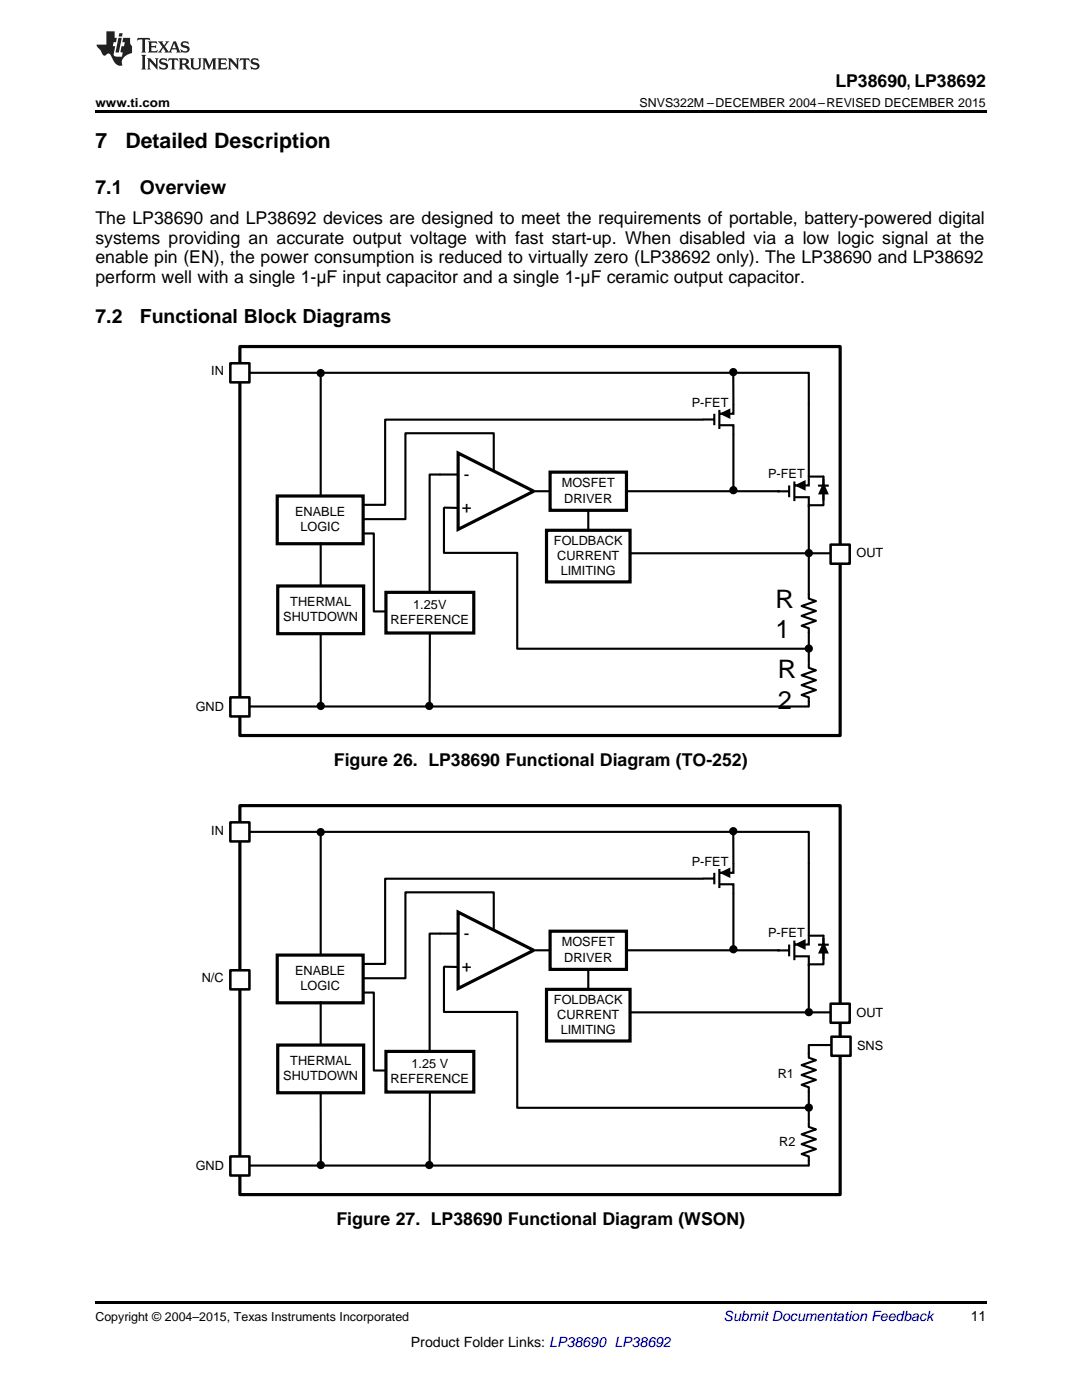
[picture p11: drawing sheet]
<svg xmlns="http://www.w3.org/2000/svg" width="216mm" height="279mm" viewBox="0 0 216 279" stroke-linecap="round" stroke-linejoin="round" font-family="sans-serif">
<path d="M19 259.7h177.8v.5h-177.8z" fill="#000"/>
<path d="M64 166.2v24.7M161.5 208.6h4.9" fill="none" stroke="#000" stroke-width=".42"/>
<path d="M47.9 160.8h119.7v77.6h-119.7z" fill="none" stroke="#000" stroke-width=".64"/>
<path d="M55.3 190.6h17.2v9.5h-17.2z" fill-rule="evenodd" fill="#fff"/>
<path d="M55.3 190.6h17.2v9.5h-17.2z" fill="none" stroke="#000" stroke-width=".64" stroke-linecap="butt"/>
<path d="M48.7 166h112.7v6.3M142.5 175.3l-65.6 .1v17h-4.3M142.5 174.2v2.3M143.5 173.4v3.8M143.8 176.5h2.5v1.9M144 174.2l1.5-.7v1.4zM146.3 172.3v1.9h-2.6M64 200v11M87.7 186.3h4.1M88.6 192.9l3.1 .1M98.5 185.7v-7.6h-17.6v17.1h-8.4M105.4 189.7h4.4" fill="none" stroke="#000" stroke-width=".42"/>
<path d="M144 174.2l1.5-.7v1.4z" fill="#000"/>
<path d="M91.4 182l15.1 7.7-15.1 7.6z" fill="#fff"/>
<path d="M91.4 182l15.1 7.7-15.1 7.6z" fill="none" stroke="#000" stroke-width=".64" stroke-linecap="butt"/>
<path d="M109.8 185.8h15.2v7.7h-15.2z" fill-rule="evenodd" fill="#fff"/>
<path d="M109.8 185.8h15.2v7.7h-15.2z" fill="none" stroke="#000" stroke-width=".64" stroke-linecap="butt"/>
<path d="M109 197.4h16.7v10.4h-16.7z" fill-rule="evenodd" fill="#fff"/>
<path d="M109 197.4h16.7v10.4h-16.7z" fill="none" stroke="#000" stroke-width=".64" stroke-linecap="butt"/>
<path d="M87.8 186.3h-2.1v23.5M88.6 193v9h14.6v19.1h58.2" fill="none" stroke="#000" stroke-width=".42"/>
<path d="M77 209.8h17.5v8.1h-17.5z" fill-rule="evenodd" fill="#fff"/>
<path d="M77 209.8h17.5v8.1h-17.5z" fill="none" stroke="#000" stroke-width=".64" stroke-linecap="butt"/>
<g fill="none" stroke="#000" stroke-width=".42">
<path d="M146.3 165.9v6.4M146.3 178.4v11M161.4 172.4v14.3M72.5 198.1h2.1v15.5h2.4M125 189.7h32.5M157.5 188.5v2.4M158.5 187.7v3.9M158.7 190.9h2.7v1.9M159 188.5l1.5-.7v1.4zM161.4 186.5v2h-2.8M161.4 192.4v9.5M64 218.1v14.4"/>
<path d="M85.8 217.9l-.1 14.8M125.7 202h41.2M49.2 232.6h112.2"/>
<circle cx="146.3" cy="165.9" r=".61"/>
<circle cx="146.3" cy="189.4" r=".61"/>
<circle cx="161.4" cy="202" r=".61"/>
<circle cx="64" cy="232.5" r=".61"/>
</g>
<g fill="#000">
<path d="M159 188.5l1.5-.7v1.4z"/>
<circle cx="146.3" cy="165.9" r=".61"/>
<circle cx="146.3" cy="189.4" r=".61"/>
<circle cx="161.4" cy="202" r=".61"/>
<circle cx="64" cy="232.5" r=".61"/>
</g>
<path d="M55.4 208.6h17.2v9.5h-17.2z" fill-rule="evenodd" fill="#fff"/>
<path d="M55.4 208.6h17.2v9.5h-17.2z" fill="none" stroke="#000" stroke-width=".64" stroke-linecap="butt"/>
<path d="M117.4 193.5v3.6M161.7 186.7h2.6v5.8h-2.6M163.2 188.5h2.2M164.3 188.4l.8 1.7h-1.5zM164.3 187.1v4.4" fill="none" stroke="#000" stroke-width=".42"/>
<path d="M164.3 188.4l.8 1.7h-1.5z" fill="#000"/>
<path d="M165.7 200.3h3.8v3.8h-3.8z" fill-rule="evenodd" fill="#fff"/>
<path d="M165.7 200.3h3.8v3.8h-3.8z" fill="none" stroke="#000" stroke-width=".51"/>
<path d="M165.9 206.9h3.8v3.8h-3.8z" fill-rule="evenodd" fill="#fff"/>
<path d="M165.9 206.9h3.8v3.8h-3.8z" fill="none" stroke="#000" stroke-width=".51"/>
<path d="M46 230.8h3.8v3.8h-3.8z" fill-rule="evenodd" fill="#fff"/>
<path d="M46 230.8h3.8v3.8h-3.8z" fill="none" stroke="#000" stroke-width=".51"/>
<path d="M46 164.1h3.8v3.8h-3.8z" fill-rule="evenodd" fill="#fff"/>
<path d="M46 164.1h3.8v3.8h-3.8z" fill="none" stroke="#000" stroke-width=".51"/>
<path d="M46 193.6h3.8v3.8h-3.8z" fill-rule="evenodd" fill="#fff"/>
<path d="M46 193.6h3.8v3.8h-3.8z" fill="none" stroke="#000" stroke-width=".51"/>
<g fill="none" stroke="#000" stroke-width=".42">
<path d="M64 74.6v24.7M161.4 208.6v2.5l1.4 .5-2.8 1 2.8 .9-2.8 1 2.8 1-2.8 1 1.4 .5v6.8M161.4 224v.9l1.4 .5-2.8 1 2.8 1-2.8 .9 2.8 1-2.8 1 1.4 .5v1.8"/>
<circle cx="64" cy="166.1" r=".61"/>
<circle cx="85.7" cy="232.5" r=".61"/>
<circle cx="161.4" cy="221.1" r=".61"/>
</g>
<g fill="#000">
<circle cx="64" cy="166.1" r=".61"/>
<circle cx="85.7" cy="232.5" r=".61"/>
<circle cx="161.4" cy="221.1" r=".61"/>
</g>
<path d="M47.9 69.2h119.7v77.6h-119.7z" fill="none" stroke="#000" stroke-width=".64"/>
<path d="M55.3 99h17.2v9.5h-17.2z" fill-rule="evenodd" fill="#fff"/>
<path d="M55.3 99h17.2v9.5h-17.2z" fill="none" stroke="#000" stroke-width=".64" stroke-linecap="butt"/>
<g fill="none" stroke="#000" stroke-width=".42">
<path d="M48.7 74.4h112.7v6.3M87.7 94.7h4.1M98.5 94.1v-7.6h-17.6v17.1h-8.4M105.4 98h4.4M140.2 83.7h-63.3v17h-4.3M140.2 83.7h2.3M142.5 82.6v2.3M143.5 81.8v3.8M143.8 84.9h2.5v1.9M144 82.6l1.5-.8v1.5zM146.3 80.7v1.9h-2.6M64 108.4v11"/>
<path d="M88.6 101.3l3.1 .1"/>
</g>
<path d="M144 82.6l1.5-.8v1.5z" fill="#000"/>
<path d="M91.4 90.4l15.1 7.6-15.1 7.7z" fill="#fff"/>
<path d="M91.4 90.4l15.1 7.6-15.1 7.7z" fill="none" stroke="#000" stroke-width=".64" stroke-linecap="butt"/>
<path d="M109.8 94.2h15.2v7.6h-15.2z" fill-rule="evenodd" fill="#fff"/>
<path d="M109.8 94.2h15.2v7.6h-15.2z" fill="none" stroke="#000" stroke-width=".64" stroke-linecap="butt"/>
<path d="M109 105.8h16.7v10.3h-16.7z" fill-rule="evenodd" fill="#fff"/>
<path d="M109 105.8h16.7v10.3h-16.7z" fill="none" stroke="#000" stroke-width=".64" stroke-linecap="butt"/>
<path d="M87.8 94.7h-2.1v23.5M88.6 101.4v8.9h14.6v19.2h58.2" fill="none" stroke="#000" stroke-width=".42"/>
<path d="M77 118.2h17.5v8.1h-17.5z" fill-rule="evenodd" fill="#fff"/>
<path d="M77 118.2h17.5v8.1h-17.5z" fill="none" stroke="#000" stroke-width=".64" stroke-linecap="butt"/>
<g fill="none" stroke="#000" stroke-width=".42">
<path d="M146.3 74.3v6.4M125 98h30.5M146.3 86.8v11M155.1 98.1h2.4M157.5 96.9v2.3M158.5 96.1v3.9M158.7 99.2h2.7v2M159 96.9l1.5-.8v1.5zM161.4 94.9v2h-2.8M161.4 80.7v14.3M72.5 106.5h2.1v15.5h2.4M125.7 110.4h41.2"/>
<path d="M161.4 100.7v9.6M64 126.5v14.4M85.8 126.3l-.1 14.8M49.2 141h112.2"/>
<circle cx="146.3" cy="74.3" r=".61"/>
<circle cx="146.3" cy="97.8" r=".61"/>
<circle cx="161.4" cy="110.4" r=".61"/>
<circle cx="64" cy="140.9" r=".61"/>
</g>
<g fill="#000">
<path d="M159 96.9l1.5-.8v1.5z"/>
<circle cx="146.3" cy="74.3" r=".61"/>
<circle cx="146.3" cy="97.8" r=".61"/>
<circle cx="161.4" cy="110.4" r=".61"/>
<circle cx="64" cy="140.9" r=".61"/>
</g>
<path d="M55.4 116.9h17.2v9.6h-17.2z" fill-rule="evenodd" fill="#fff"/>
<path d="M55.4 116.9h17.2v9.6h-17.2z" fill="none" stroke="#000" stroke-width=".64" stroke-linecap="butt"/>
<path d="M161.7 95.1h2.6v5.7h-2.6M163.2 96.9h2.2M164.3 96.8l.8 1.7h-1.5zM164.3 95.5v4.4M117.4 101.8v3.7" fill="none" stroke="#000" stroke-width=".42"/>
<path d="M164.3 96.8l.8 1.7h-1.5z" fill="#000"/>
<path d="M165.7 108.7h3.8v3.8h-3.8z" fill-rule="evenodd" fill="#fff"/>
<path d="M165.7 108.7h3.8v3.8h-3.8z" fill="none" stroke="#000" stroke-width=".51"/>
<path d="M46 139.2h3.8v3.8h-3.8z" fill-rule="evenodd" fill="#fff"/>
<path d="M46 139.2h3.8v3.8h-3.8z" fill="none" stroke="#000" stroke-width=".51"/>
<path d="M46 72.5h3.8v3.8h-3.8z" fill-rule="evenodd" fill="#fff"/>
<path d="M46 72.5h3.8v3.8h-3.8z" fill="none" stroke="#000" stroke-width=".51"/>
<g fill="none" stroke="#000" stroke-width=".42">
<path d="M161.4 110.3v9.2l1.4 .5-2.8 .9 2.8 1-2.8 1 2.8 1-2.8 1 1.4 .5v6.8M161.4 132.4v.9l1.4 .5-2.8 1 2.8 .9-2.8 1 2.8 1-2.8 1 1.4 .5v1.8"/>
<circle cx="64" cy="74.5" r=".61"/>
<circle cx="161.4" cy="129.4" r=".61"/>
<circle cx="85.7" cy="140.9" r=".61"/>
</g>
<g fill="#000">
<circle cx="64" cy="74.5" r=".61"/>
<circle cx="161.4" cy="129.4" r=".61"/>
<circle cx="85.7" cy="140.9" r=".61"/>
</g>
<path d="M19 22h177.8v.5h-177.8z" fill="#000"/>
<g fill="#231f20">
<path d="M27.5 7.6l-.1 .5 .4-.2h.6v.1v2.1l-.2 .4h1l-.3-.4v-2.1l.1-.1h.5l.5 .2-.2-.5zM29.5 8.3l.2 .3v1.5l-.2 .4h1.8l.2-.6a1.04 1.04 0 0 1-1.3 .2v-.7h.6l.3 .2v-.6l-.3 .2h-.6v-.6l.8-.1 .4 .3-.2-.5zM31.5 8.3l.9 1.1-.9 1.1h.8l-.2-.2 .5-.7 .4 .7-.2 .2h1.5l-.1-.2 .1-.4h.9l.1 .4-.2 .2h1l-.3-.3-.7-1.9h-.5l-.9 2-.8-1 .9-1h-.8l.1 .3-.3 .5-.4-.6 .2-.2zM34.7 8.6l.4 1h-.7zM36.3 8.4a.63 .63 0 0 0-.2 .7 .63 .63 0 0 0 .6 .4l.6 .2 .1 .2a.75 .75 0 0 1-.7 .4 .75 .75 0 0 1-.6-.5l.1 .7 .1-.1a1.11 1.11 0 0 0 1.5-.6 1.13 1.13 0 0 0-1.2-.8l-.1-.4a1.04 1.04 0 0 1 1.2 .2l-.2-.5-.1 .1-.5-.2zM28.2 10.9l.2 .4v2.2l-.2 .4h1l-.3-.4v-2.2l.3-.4zM29.3 11.6l.3 .4v1.5l-.3 .4h.8l-.2-.4v-1.3l1.5 1.7v-1.9l.2-.4h-.7l.2 .4v.9l-1.1-1.3zM32 11.8a.62 .62 0 0 0-.2 .7 .62 .62 0 0 0 .6 .4l.6 .1 .1 .3a.76 .76 0 0 1-.7 .3 .76 .76 0 0 1-.6-.4l.1 .7 .1-.1a1.11 1.11 0 0 0 1.5-.6 1.13 1.13 0 0 0-1.2-.8l-.1-.4a1.04 1.04 0 0 1 1.2 .2l-.2-.6-.1 .1-.5-.1zM33.7 11.6l-.2 .6a.61 .61 0 0 1 .8-.3v1.6l-.2 .4h.9l-.2-.4v-1.6a.63 .63 0 0 1 .8 .3l-.2-.6zM35.6 11.6l.3 .4v1.5l-.3 .4h1l-.2-.2v-.8l.5 .2a.76 .76 0 0 0 1.2 .7l-1-1a.58 .58 0 0 0 .6-.5 .58 .58 0 0 0-.5-.6zM36.4 11.9h.1a.45 .45 0 0 1 .5 .1 .45 .45 0 0 1 .1 .5l-.7 .2zM37.9 11.6l.2 .2a2.17 2.17 0 0 0 .3 1.9 .99 .99 0 0 0 1.6-.6v-1.1l.2-.4h-.7l.2 .2a1.92 1.92 0 0 1-.2 1.8 .6 .6 0 0 1-.9-.5v-1.1l.2-.4zM40.4 11.6l.2 .4v1.5l-.2 .4h.7l-.2-.4v-1.4l.8 1.8 .8-1.8v1.4l-.2 .4h.9l-.2-.4v-1.5l.2-.4h-.8l-.6 1.5-.6-1.5zM43.4 11.6l.2 .4v1.5l-.2 .4h1.8l.2-.6a1.04 1.04 0 0 1-1.3 .1v-.6h.5l.4 .2v-.6l-.4 .2h-.5v-.7h.8l.3 .3-.1-.6zM45.5 11.6l.2 .4v1.5l-.2 .4h.7l-.2-.4v-1.3l1.5 1.7v-1.9l.2-.4h-.7l.2 .4v.9l-1.1-1.3zM47.9 11.6l-.1 .6a.61 .61 0 0 1 .8-.3v1.6l-.3 .4h1l-.3-.4 .1-1.6a.63 .63 0 0 1 .7 .3l-.1-.6zM50.2 11.8a.62 .62 0 0 0-.2 .7 .62 .62 0 0 0 .6 .4l.6 .1 .2 .3a.76 .76 0 0 1-.8 .3 .76 .76 0 0 1-.6-.4l.1 .7 .2-.1a1.11 1.11 0 0 0 1.5-.6 1.13 1.13 0 0 0-1.3-.8l-.1-.4a1.04 1.04 0 0 1 1.2 .2l-.1-.6-.2 .1-.5-.1z"/>
<path d="M21.2 6.3v2.6h-1.9l.1 .4 .7 .9a.91 .91 0 0 0 1 .8 .56 .56 0 0 1 .5-.3 .56 .56 0 0 1 .5 .3l.4 .8a1.53 1.53 0 0 0 1.9 1.2 1.54 1.54 0 0 1 1-2.1l.9-.3v-1.4a1.52 1.52 0 0 1-.3-1.6h-1.4l-.2 .8h.5l-.2 .8h-.4l-.2 1v.2l.4 .1-.2 .8a1.93 1.93 0 0 1-1.6-.3l.3-1.8h-.5l.2-.8h.4l.2-.8h-.4v-1.3zM23.6 7.6l-.6 2.9h.7l.6-2.9zM23.8 6.6l-.1 .7h.6l.2-.7z"/>
</g>
<g font-size="5.1">
<text x="154.7" y="121.3">R</text>
<text x="154.7" y="127.4">1</text>
<text x="155.2" y="135.3">R</text>
<text x="155.2" y="141.4">2</text>
</g>
<g font-size="4.2">
<text x="19" y="29.6">7</text>
<text x="25" y="29.6">Detailed Description</text>
</g>
<g font-size="3.9">
<text x="19" y="38.8">7.1</text>
<text x="27.9" y="38.8">Overview</text>
<text x="19" y="64.5">7.2</text>
<text x="27.9" y="64.5">Functional Block Diagrams</text>
</g>
<g font-size="3.5">
<text x="166.7" y="17.3">LP38690, LP38692</text>
<text x="19" y="44.8">The LP38690 and LP38692 devices are designed to meet the requirements of portable, battery-powered digital</text>
<text x="19" y="48.6">systems providing an accurate output voltage with fast start-up. When disabled via a low logic signal at the</text>
<text x="19" y="52.5">enable pin (EN), the power consumption is reduced to virtually zero (LP38692 only). The LP38690 and LP38692</text>
<text x="19" y="56.4">perform well with a single 1-μF input capacitor and a single 1-μF ceramic output capacitor.</text>
<text x="66.6" y="152.9">Figure 26. LP38690 Functional Diagram (TO-252)</text>
<text x="67.1" y="244.5">Figure 27. LP38690 Functional Diagram (WSON)</text>
</g>
<g font-size="3.4">
<text x="92.5" y="95.7">-</text>
<text x="92.1" y="102.4">+</text>
<text x="92.5" y="187.3">-</text>
<text x="92.1" y="194">+</text>
</g>
<text font-size="2.8" fill="#0000c8" x="144.4" y="263.6">Submit Documentation Feedback</text>
<g font-size="2.8">
<text x="193.7" y="263.6">11</text>
<text x="82" y="268.9">Product Folder Links: LP38690 LP38692</text>
</g>
<g font-size="2.5">
<text x="19" y="21.4">www.ti.com</text>
<text x="127.6" y="21.4">SNVS322M –DECEMBER 2004–REVISED DECEMBER 2015</text>
<text x="42.2" y="74.9">IN</text>
<text x="138" y="81.2">P-FET</text>
<text x="153.3" y="95.3">P-FET</text>
<text x="112.1" y="97.3">MOSFET</text>
<text x="112.6" y="100.3">DRIVER</text>
<text x="58.9" y="103">ENABLE</text>
<text x="59.9" y="106">LOGIC</text>
<text x="110.5" y="108.7">FOLDBACK</text>
<text x="111.2" y="111.7">CURRENT</text>
<text x="170.9" y="111.3">OUT</text>
<text x="111.9" y="114.8">LIMITING</text>
<text x="56.5" y="124">SHUTDOWN</text>
<text x="57.9" y="120.9">THERMAL</text>
<text x="77.9" y="124.6">REFERENCE</text>
<text x="82.5" y="121.5">1.25V</text>
<text x="39.1" y="141.8">GND</text>
<text x="42.2" y="166.6">IN</text>
<text x="138" y="172.8">P-FET</text>
<text x="112.1" y="188.9">MOSFET</text>
<text x="112.6" y="191.9">DRIVER</text>
<text x="153.3" y="186.9">P-FET</text>
<text x="40.3" y="196">N/C</text>
<text x="58.9" y="194.6">ENABLE</text>
<text x="59.9" y="197.7">LOGIC</text>
<text x="110.5" y="200.3">FOLDBACK</text>
<text x="111.2" y="203.4">CURRENT</text>
<text x="170.9" y="202.9">OUT</text>
<text x="111.9" y="206.4">LIMITING</text>
<text x="171" y="209.5">SNS</text>
<text x="56.5" y="215.6">SHUTDOWN</text>
<text x="57.9" y="212.6">THERMAL</text>
<text x="82.1" y="213.1">1.25 V</text>
<text x="155.2" y="215.2">R1</text>
<text x="77.9" y="216.2">REFERENCE</text>
<text x="39.1" y="233.5">GND</text>
<text x="155.5" y="228.7">R2</text>
<text x="19" y="263.6">Copyright © 2004–2015, Texas Instruments Incorporated</text>
</g>
</svg>
